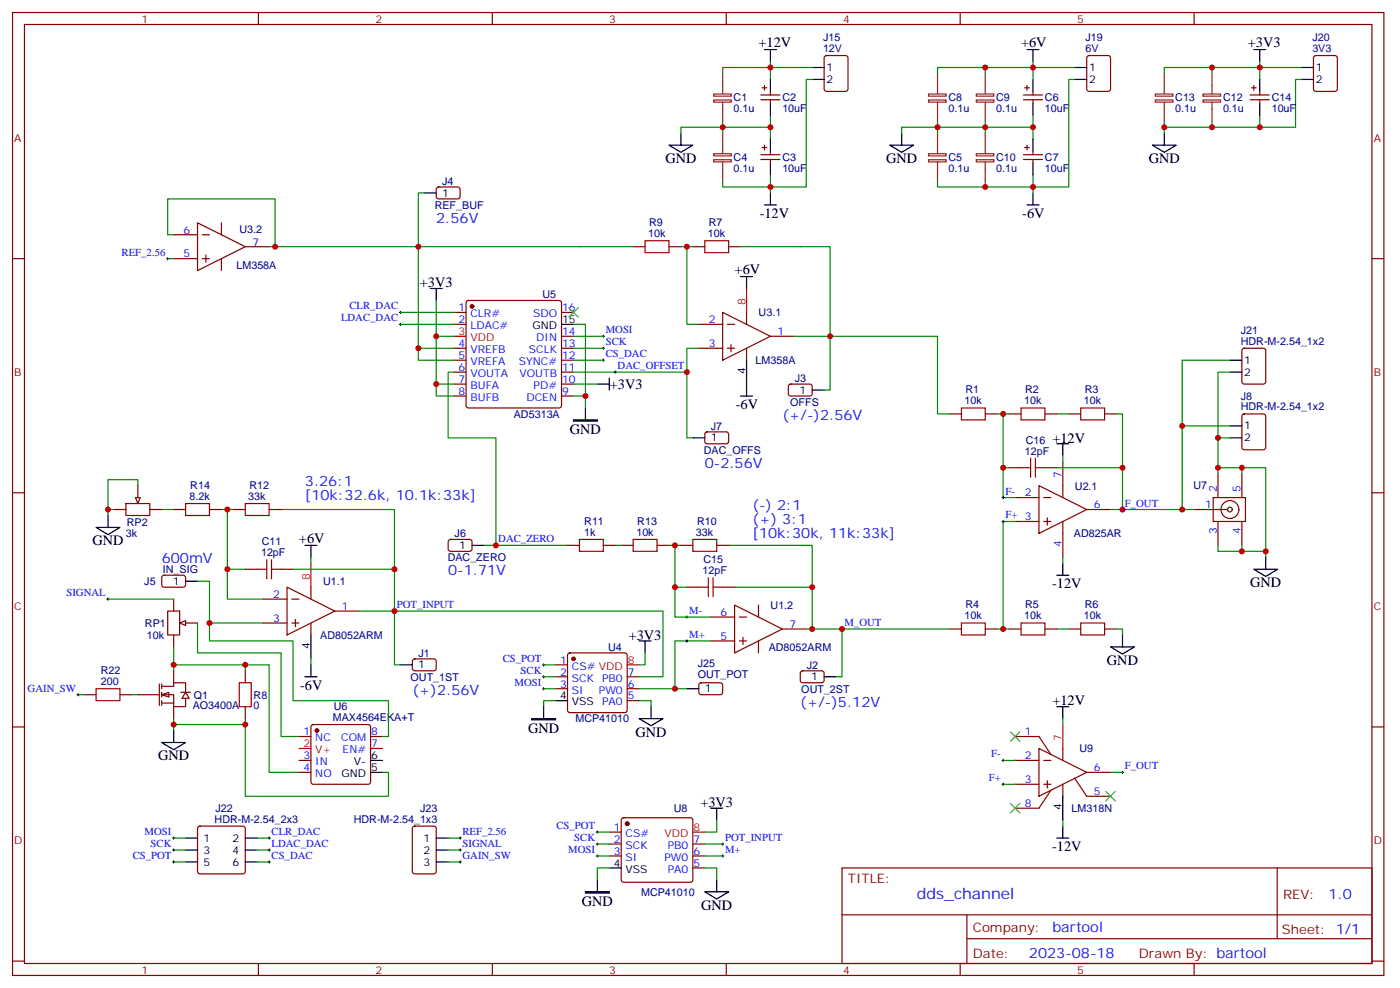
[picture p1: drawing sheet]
<svg xmlns="http://www.w3.org/2000/svg" width="414mm" height="292mm" viewBox="0 0 414 292" stroke-linecap="round" stroke-linejoin="round" font-family="sans-serif">
<g fill="none" stroke="#870000" stroke-width=".35">
<path d="M3.7 3.7h405.3v284.3h-405.3zM7.2 7.2h398.3v277.3h-398.3zM76.4 3.7v3.5M145.5 3.7v3.5M214.7 3.7v3.5M283.8 3.7v3.5M353 3.7v3.5M129.2 55.4l.4-.2 6 .1 .4 .6-.1 2.4-.6 .4h-5.9l-.5-.7v-2.1zM3.7 76.4h3.5M51.3 76.4h7.1M51.3 69.3h7.1M58.4 65.8l14.1 7-14.1 7.1z"/>
<path d="M59.8 76.4h2.1M59.8 69.3h2.1M60.9 75.3v2.1M65.4 65.8v3.5M65.4 76.4v3.5M72.5 72.8h7.1M187.1 72.8h3.6M197.7 72.8h3.6M204.8 72.8h3.5M215.4 72.8h3.5M405.5 76.4h3.5M134.2 95.8h3.6"/>
<path d="M134.2 92.3h3.6M138 88.9l.5-.2h26.8l.5 .2 .2 .5v30.4l-.3 .5-.4 .2h-26.8l-.5-.3-.2-.4v-30.4zM166 99.3h3.5M166 92.3h3.5M206.6 95.8h7M213.6 92.3l14.1 7-14.1 7.1zM215 95.8h2.1M220.7 92.3v3.5M227.7 99.3h7.1M134.2 102.8h3.6M134.2 106.4h3.6M134.2 109.9h3.6"/>
<path d="M134.2 113.4h3.6M134.2 116.9h3.6M166 102.8h3.5M166 106.4h3.5M166 109.9h3.5M166 113.4h3.5M166 116.9h3.5M206.6 102.8h7M215 102.8h2.1M216.1 101.8v2.1M220.7 102.8v3.6M233.2 113.6l.5-.2 5.9 .1 .5 .6-.1 2.4-.6 .4h-6l-.4-.7v-2.1z"/>
<path d="M208.5 127.7l.5-.2 5.9 .1 .5 .6-.1 2.4-.6 .5-6-.1-.4-.6v-2.2zM280.6 122.2h3.6M291.2 122.2h3.5M298.3 122.2h3.5M308.9 122.2h3.5M314.1 136.3v10.6M315.9 122.2h3.5M326.5 122.2h3.5M360 139.9v7M367.1 139.9v7M367.3 122.4l.5-.2h5.6l.7 .5v9.4l-.4 .7h-5.9l-.7-.4v-9.5zM3.7 145.5h3.5"/>
<path d="M33.7 150.5h3.5M37.2 148.7h7.1v3.5h-7.1zM40.7 143.4v3.5M44.3 150.5h3.5M132.7 159.5l.5-.2h5.9l.4 .7v2.4l-.7 .4-5.9-.1-.4-.6v-2.1zM300 146.9h7.1M300 154h7.1M307.1 143.4l14.1 7.1-14.1 7zM308.5 146.9h2.1M308.5 154h2.1M309.6 152.9v2.1M314.1 154v10.6"/>
<path d="M321.2 150.5h7.1M353 150.5h9.8M358.6 146.9h9.5v7.1h-9.5zM360 154v7M367.1 154v7M405.5 145.5h3.5M48 170.1l.5-.2h5.9l.5 .7-.1 2.4-.6 .4-6-.1-.4-.6v-2.1zM77.8 176.9h7M84.8 173.4l14.2 7-14.2 7.1zM86.3 176.9h2.1M91.9 173.4v3.5M183.6 161h3.5"/>
<path d="M194.2 161h3.5M217.1 178.7l14.1 7-14.1 7.1zM224.2 178.7v3.5M77.8 184h7M86.3 184h2.1M87.3 182.9v2.1M91.9 184v3.5M99 180.4h7M122.1 194.8l.5-.2h5.9l.4 .7v2.4l-.7 .4-5.9-.1-.4-.6v-2.1zM164.2 196.3h3.5M164.2 199.8h3.5M168 193l.5-.2h16.2l.5 .2 .2 .5v16.2l-.2 .5-.5 .2h-16.2l-.5-.2-.3-.5v-16.2z"/>
<path d="M185.4 199.8h3.5M210.1 189.3h7M210.1 182.2h7M218.5 189.3h2.2M218.5 182.2h2.2M219.6 188.2v2.1M224.2 189.3v3.5M231.2 185.7h7.1M236.8 198.3l.4-.2h6l.4 .7-.1 2.4-.6 .4-5.9-.1-.5-.6v-2.1zM280.6 185.7h3.6M291.2 185.7h3.5M298.3 185.7h3.5"/>
<path d="M308.9 185.7h3.5M315.9 185.7h3.5M326.5 185.7h3.5M3.7 214.7h3.5M24.9 205.1h3.5M35.5 205.1h3.5M164.2 203.4h3.5M185.4 203.4h3.5M185.4 206.9h3.5M206.8 201.8l.5-.2 5.9 .1 .4 .6-.1 2.4-.6 .4h-5.9l-.4-.7v-2.1zM300 217.5h7.1l3.5 5.3M405.5 214.7h3.5"/>
<path d="M300 224.5h7.1M300 231.6h7.1M307.1 221l14.1 7.1-14.1 7zM308.5 224.5h2.1M308.5 231.6h2.1M309.6 230.5v2.2M310.6 233.4l-3.5 5.3h-7.1M314.1 221v3.5M314.1 231.6v3.5M317.7 229.8l3.5 5.3h7.1M321.2 228.1h7.1M248.9 256.3h156.6v28.2h-156.6z"/>
<path d="M377.5 256.3v20.9M248.9 270.1h156.5M285.8 277.2h119.6M285.8 270.1v14.2M3.7 283.8h3.5M76.4 284.5v3.5M145.5 284.5v3.5M214.7 284.5v3.5M283.8 284.5v3.5M353 284.5v3.5M405.5 283.8h3.5"/>
<circle cx="363.5" cy="150.5" r="2.65"/>
<circle cx="363.5" cy="150.5" r=".71"/>
</g>
<path d="M134.2 99.3h3.6M220.7 85.2v7.1M91.9 166.3v7.1M185.4 196.3h3.5M314.1 214v7" fill="none" stroke="#f00" stroke-width=".35"/>
<g fill="none" stroke="#000" stroke-width=".35">
<path d="M226 14.6h3.5M227.7 14.6v3.6M303.6 14.6h3.5M305.3 14.6v3.6M370.6 14.6h3.5M372.4 14.6v3.6M201.3 39.3v3.6M125.4 57h3.5M197.7 42.9h7.1l-3.5 2.1zM227.7 57v3.5M305.3 57v3.5M226 60.5h3.5"/>
<path d="M303.6 60.5h3.5M127.2 85.2h3.5M128.9 85.2v3.5M166 95.8h3.5M218.9 81.7h3.5M220.7 81.7v3.5M176.6 113.4h3.5M180.1 111.7v3.5M218.9 116.9h3.5M220.7 106.4v10.5M240.1 115.2h3.5M173 120.5v3.5"/>
<path d="M204.8 129.3h3.5M312.4 131.1h3.5M314.1 131.1v3.5M363.5 129.3h3.6M363.5 125.8h3.6M28.4 155.8h7.1l-3.6 2.1zM31.9 152.2v3.6M54.9 171.6h3.5M90.1 161h3.6M91.9 161v3.6M139.5 161h3.6M312.4 169.9h3.5"/>
<path d="M314.1 166.3v3.6M370.6 168.1h7l-3.5 2.1zM374.1 164.6v3.5M90.1 199.8h3.6M91.9 187.5v7.1M91.9 196.3v3.5M118.4 196.3h3.5M188.9 189.3h3.5M190.7 189.3v3.5M243.6 199.8h3.5M328.3 191h7l-3.5 2.1zM331.8 187.5v3.5"/>
<path d="M47.8 219.3h7.1l-3.6 2.1zM51.3 215.7v3.6M160.7 208.7v3.5M164.2 206.9h3.5M188.9 212.2h7.1l-3.6 2.1zM192.4 208.7v3.5M203 203.4h3.6M312.4 208.7h3.5M314.1 208.7v3.5M314.1 235.1v7.1M312.4 247.5h3.5M314.1 243.9v3.6"/>
</g>
<path d="M190.7 71.1h7v3.5h-7zM208.3 71.1h7.1v3.5h-7.1zM284.2 120.5h7v3.5h-7zM301.8 120.5h7.1v3.5h-7.1zM319.4 120.5h7.1v3.5h-7.1zM187.1 159.3h7.1v3.5h-7.1zM284.2 184h7v3.5h-7zM301.8 184h7.1v3.5h-7.1zM319.4 184h7.1v3.5h-7.1zM28.4 203.4h7.1v3.5h-7.1z" fill="none" stroke="#a10000" stroke-width=".35"/>
<g fill="#870000" stroke="#870000" stroke-width=".35">
<circle cx="169.5" cy="194.6" r=".53"/>
<circle cx="139.5" cy="90.5" r=".53"/>
</g>
<g fill="none" stroke="#8c2424" stroke-width=".35">
<path d="M211 27.8h5.1v.6h-5.1zM211 29.5h5.1v.7h-5.1zM213.6 21.7v6M213.6 30.2v5.6M213.6 39.3v6M274.5 27.8h5.1v.6h-5.1zM274.5 29.5h5.1v.7h-5.1zM277.1 21.7v6M277.1 30.2v5.6M277.1 39.3v6M288.6 27.8h5.2v.6h-5.2zM288.6 29.5h5.2v.7h-5.2z"/>
<path d="M291.2 21.7v6M291.2 30.2v5.6M291.2 39.3v6M341.5 27.8h5.2v.6h-5.2zM341.5 29.5h5.2v.7h-5.2zM344.1 21.7v6M344.1 30.2v5.6M355.6 27.8h5.2v.6h-5.2zM355.6 29.5h5.2v.7h-5.2zM358.2 21.7v6M358.2 30.2v5.6M211 45.4h5.1v.6h-5.1z"/>
<path d="M211 47.2h5.1v.6h-5.1zM213.6 47.8v5.6M274.5 45.4h5.1v.6h-5.1zM274.5 47.2h5.1v.6h-5.1zM277.1 47.8v5.6M288.6 45.4h5.2v.6h-5.2zM288.6 47.2h5.2v.6h-5.2zM291.2 47.8v5.6"/>
</g>
<g fill="none" stroke="#008700" stroke-width=".35">
<path d="M227.7 18.2v5.3M227.7 19.9h-14.1v1.8M291.2 19.9v1.8M305.3 18.2v5.3M305.3 19.9h-28.2v1.8M358.2 19.9v1.8M372.4 18.2v5.3M372.4 19.9h-28.3v1.8M213.6 35.8v3.5M227.7 34v7.1M227.7 37.6h-26.4v1.7M277.1 35.8v3.5"/>
<path d="M277.1 37.6h28.2M291.2 35.8v3.5M305.3 34v7.1M358.2 35.8v1.8h-14.1M372.4 34v3.6h-14.2M125.4 57h-1.8v15.8M213.6 53.4v1.8h14.1M227.7 51.7v5.3M277.1 53.4v1.8h28.2M291.2 53.4v1.8M305.3 51.7v5.3M49.6 76.4h1.7"/>
<path d="M51.3 69.3h-1.7v-10.6h31.7v14.1h42.3M79.6 72.8h1.7M123.6 72.8v30h10.6M201.3 72.8h1.7v23h3.6M203 72.8h1.8M218.9 72.8h26.5v26.5h-10.6M118.4 92.3h15.8M118.4 95.8h15.8M128.9 88.7v28.2h5.3M128.9 99.3h5.3M169.5 95.8h3.5v24.7M169.5 99.3h8.8"/>
<path d="M123.6 102.8v3.6h10.6M128.9 113.4h5.3M134.2 109.9h-1.7v19.4h14.1v31.7M169.5 113.4h7.1M169.5 102.8h8.8M169.5 106.4h8.8M169.5 116.9h3.5M203 109.9v19.4h1.8M206.6 102.8h-3.6v7.1h-33.5M243.6 115.2h1.8v-15.9h31.7v22.9h3.5M294.7 122.2h1.8v24.7h3.5M296.5 122.2h1.8"/>
<path d="M296.5 138.1h1.8M312.4 122.2h3.5M312.4 138.1h19.4M314.1 134.6v1.7M330 122.2h1.8v28.3h-3.5M360 139.9v-1.8h14.1v24.7M363.5 129.3h-3.5v8.8M363.5 125.8h-14.1v24.7M367.1 138.1v1.8M33.7 150.5h-1.8v1.7M40.7 143.4v-1.8h-8.8v8.9M47.8 150.5h3.5"/>
<path d="M65.4 150.5h1.8M69 150.5h-1.8v26.4h10.6M83.1 150.5h33.5v17.6M300 154h-3.5v31.7h1.8M331.8 150.5h21.2M67.2 168.1h5.3M86.6 168.1h30v12.3h79.4v19.4h-7.1M91.9 164.6v1.7M143.1 161h24.6M181.9 161h1.7M197.7 161h3.6M199.5 161v21.2h10.6"/>
<path d="M199.5 173.4h3.5M215.4 161h24.7v12.4M217.1 173.4h23v12.3M314.1 164.6v1.7M360 161v1.8h14.1v1.8M367.1 161v1.8M51.3 191v7.1M91.9 194.6v1.7M106 180.4h10.6v15.9h1.8M160.7 199.8h3.5M160.7 196.3h3.5M190.7 192.8v3.5h-1.8"/>
<path d="M210.1 189.3h-10.6v14.1h-10.6M238.3 185.7h42.3M248.9 185.7v14.1h-1.8M294.7 185.7h1.8M312.4 185.7h3.5M330 185.7h1.8v1.8M23.1 205.1h1.8M39 205.1h1.7M51.3 212.2v3.5M160.7 203.4h3.5M164.2 206.9h-3.5v1.8M199.5 203.4h3.5"/>
<path d="M314.1 212.2v1.8M296.5 224.5h3.5M296.5 231.6h3.5M328.3 228.1h3.5M314.1 242.2v1.7"/>
</g>
<g fill="none" stroke="#000" stroke-width=".3">
<path d="M49.2 76.4h.7M49.6 76v.7M118 95.8h.7M118 92.3h.7M118.4 91.9v.7M118.4 95.4v.7M178 99.3h.7M178.3 99v.7M178 106.4h.7M178 102.8h.7M178.3 102.5v.7M178.3 106v.7"/>
<path d="M181.5 109.9h.7M181.9 109.5v.7M296.2 154h.7M296.2 146.9h.7M296.5 146.6v.7M296.5 153.6v.7M331.4 150.5h.7M331.8 150.1v.7M31.6 176.9h.7M31.9 176.6v.7M146.2 161h.7M146.6 160.7v.7"/>
<path d="M116.2 180.4h.7M116.6 180.1v.7M160.3 196.3h.7M160.3 199.8h.7M160.7 196v.7M160.7 199.5v.7M202.7 182.2h.7M202.7 189.3h.7M203 181.9v.7M203 188.9v.7M248.5 185.7h.7M248.9 185.4v.7"/>
<path d="M22.8 205.1h.7M23.1 204.8v.7M160.3 203.4h.7M160.7 203v.7M296.2 224.5h.7M296.2 231.6h.7M296.5 224.2v.7M296.5 231.2v.8M331.4 228.1h.7M331.8 227.7v.7"/>
</g>
<path d="M168.1 90.8l2.8 2.9M170.9 90.8l-2.8 2.9M298.6 216.1l2.8 2.8M301.4 216.1l-2.8 2.8M298.6 237.2l2.8 2.9M301.4 237.2l-2.8 2.9M326.8 233.7l2.9 2.8M329.7 233.7l-2.9 2.8" fill="none" stroke="#3c3" stroke-width=".35"/>
<path d="M169.5 124h7.1v.4h-7.1zM157.2 212.2h7v.3h-7z" fill="#000" stroke="#000" stroke-width=".35"/>
<path d="M40 146.9h1.5l-.8 1.8z" fill="#f0f0f0" stroke="#870000" stroke-width=".35"/>
<path d="M123.6 72.8h63.5M51.3 196.3h21.2v1.8M72.5 212.2v1.8h-21.2" fill="none" stroke="#008700" stroke-width=".35"/>
<path d="M171.3 159.3h7v3.5h-7zM70.7 201.6h3.6v7.1h-3.6z" fill="none" stroke="#a10000" stroke-width=".35"/>
<path d="M51.3 176.9v3.5M167.7 161h3.6M178.3 161h3.6M49.6 180.4h3.5v7.1h-3.5zM51.3 187.5v3.5M54.9 184h3.5M72.5 198.1v3.5M72.5 208.7v3.5" fill="none" stroke="#870000" stroke-width=".35"/>
<path d="M53.1 184l1.8-.7v1.4z" fill="#f0f0f0" stroke="#870000" stroke-width=".35"/>
<g fill="none" stroke="#008700" stroke-width=".35">
<path d="M227.7 19.9h12.4M305.3 19.9h12.4M372.4 19.9h12.3M240.1 23.5h-1.8v31.7h-10.6M277.1 37.6h-10.6v1.7M317.7 23.5h-1.8v31.7h-10.6M344.1 35.8v3.5M384.7 23.5h-1.8v14.1h-10.5M363.5 106.4h-14.1v19.4M363.5 109.9h-3.5v19.4M31.9 176.9h19.4M58.4 171.6h3.5v12.4h15.9"/>
<path d="M188.9 206.9h3.5v1.8M51.3 254.5h3.6M51.3 247.5h3.6M51.3 251h3.6M76 254.5h3.6M76 247.5h3.6M76 251h3.6M132.5 254.5h3.5M132.5 247.5h3.5M132.5 251h3.5M176.6 252.8h3.5M176.6 249.2h3.5"/>
<path d="M176.6 245.7h3.5M180.1 256.3h-3.5v3.5M208.3 256.3h3.5v3.5M208.3 252.8h5.3M208.3 249.2h5.3M211.8 242.2v3.5h-3.5"/>
</g>
<g fill="none" stroke="#000" stroke-width=".35">
<path d="M240.1 19.9h3.5M317.7 19.9h3.5M384.7 19.9h3.5M227.7 23.5v3.5M227.7 30.5v3.5M240.1 23.5h3.5M266.5 39.3v3.6M305.3 23.5v3.5M305.3 30.5v3.5M317.7 23.5h3.5M344.1 39.3v3.6M372.4 23.5v3.5"/>
<path d="M372.4 30.5v3.5M384.7 23.5h3.5M227.7 41.1v3.5M227.7 48.2v3.5M263 42.9h7.1l-3.6 2.1zM305.3 41.1v3.5M305.3 48.2v3.5M340.6 42.9h7.1l-3.6 2.1zM363.5 106.4h3.6M363.5 109.9h3.6M210.1 238.7h3.5M211.8 238.7v3.5"/>
<path d="M54.9 247.5h3.5M54.9 251h3.5M54.9 254.5h3.5M72.5 247.5h3.5M72.5 251h3.5M72.5 254.5h3.5M128.9 247.5h3.6M128.9 251h3.6M128.9 254.5h3.6M176.6 259.8v3.5M180.1 256.3h3.5M211.8 259.8v3.5"/>
<path d="M208.3 263.3h7.1l-3.6 2.2z"/>
</g>
<g fill="none" stroke="#870000" stroke-width=".35">
<path d="M243.8 16.6l.5-.2h5.6l.7 .4v9.5l-.4 .6-5.9 .1-.7-.5v-9.4zM321.4 16.6l.5-.2h5.7l.6 .4 .1 9.5-.5 .6-5.9 .1-.6-.5-.1-9.4zM388.5 16.6l.4-.2h5.7l.6 .4 .1 9.5-.5 .6-5.9 .1-.6-.5-.1-9.4zM224.9 28h5.6M224.9 29.5h5.6M225.2 25.9h1.5M226 25.2v1.4M227.7 27v1M227.7 29.5v1M302.5 28h5.7M302.5 29.5h5.7M302.9 25.9h1.4"/>
<path d="M303.6 25.2v1.4M305.3 27v1M305.3 29.5v1M369.5 28h5.7M369.5 29.5h5.7M369.9 25.9h1.4M370.6 25.2v1.4M372.4 27v1M372.4 29.5v1M224.9 45.7h5.6M224.9 47.1h5.6M225.2 43.6h1.5"/>
<path d="M226 42.9v1.4M227.7 44.6v1.1M227.7 47.1v1.1M302.5 45.7h5.7M302.5 47.1h5.7M302.9 43.6h1.4M303.6 42.9v1.4M305.3 44.6v1.1M305.3 47.1v1.1M367.3 103l.5-.2h5.6l.7 .5v9.4l-.4 .7h-5.9l-.7-.4v-9.5zM298.3 138.1h3.5M308.9 138.1h3.5"/>
<path d="M51.3 150.5h3.6M61.9 150.5h3.5M69 150.5h3.5M79.6 150.5h3.5M72.5 168.1h3.5M83.1 168.1h3.5M201.3 161h3.5M203 173.4h3.6M211.8 161h3.6M213.6 173.4h3.5M58.6 244.2l.5-.3h12.7l.5 .3 .2 .5v12.7l-.2 .5-.5 .2h-12.7l-.5-.3-.2-.4v-12.7zM122.1 244.2l.5-.3h5.6l.7 .5v13l-.4 .6-5.9 .1-.7-.5v-12.9z"/>
<path d="M180.1 245.7h3.5M180.1 249.2h3.5M180.1 252.8h3.5M183.9 241.7l.4-.2h19.8l.5 .2 .2 .5v17.6l-.2 .5-.5 .2h-19.8l-.5-.2-.2-.5v-17.6zM204.8 249.2h3.5M204.8 252.8h3.5M204.8 256.3h3.5"/>
</g>
<g fill="none" stroke="#000" stroke-width=".3">
<path d="M51 254.5h.7M51 251h.7M51 247.5h.7M51.3 247.1v.7M51.3 250.6v.8M51.3 254.2v.7M79.2 254.5h.7M79.2 251h.7M79.2 247.5h.7M79.6 247.1v.7M79.6 250.6v.8M79.6 254.2v.7"/>
<path d="M135.6 254.5h.7M135.6 251h.7M135.6 247.5h.7M136 247.1v.7M136 250.6v.8M136 254.2v.7M176.2 252.8h.7M176.2 249.2h.7M176.2 245.7h.7M176.6 245.4v.7M176.6 248.9v.7M176.6 252.4v.7"/>
<path d="M213.3 252.8h.7M213.3 249.2h.7M213.6 248.9v.7M213.6 252.4v.7"/>
</g>
<g fill="none" stroke="#a10000" stroke-width=".35">
<path d="M301.8 138.1h2.8M304.6 135.3v5.6M306 138.1h2.9M306 135.3v5.6M54.9 148.7h7v3.5h-7zM72.5 148.7h7.1v3.5h-7.1zM204.8 159.3h7v3.5h-7zM76 168.1h2.8M78.8 165.3v5.6M80.3 168.1h2.8M80.3 165.3v5.6M206.6 173.4h2.8"/>
<path d="M209.4 170.6v5.6M210.8 173.4h2.8M210.8 170.6v5.6"/>
</g>
<circle cx="185.4" cy="243.2" r=".53" fill="#870000" stroke="#870000" stroke-width=".35"/>
<path d="M204.8 245.7h3.5" fill="none" stroke="#f00" stroke-width=".35"/>
<path d="M173 263.3h7.1v.4h-7.1z" fill="#000" stroke="#000" stroke-width=".35"/>
<g fill="#fff" stroke="#870000" stroke-width=".35">
<path d="M47.8 205.1l2.1-.7v1.4z"/>
<path d="M54.9 204.4l1 1.8h-2.1z"/>
</g>
<g fill="none" stroke="#870000" stroke-width=".35">
<path d="M51.3 198.1v3.5M40.7 205.1h6.4M47.1 202v6.3M47.8 202.7h3.5v-1.1h3.6v2.8M47.8 205.1h3.5v3.6h3.6v-2.5M47.8 207.6h3.5M47.8 202v1.4M47.8 204.4v1.4M47.8 206.9v1.4M51.3 208.7v3.5M53.4 204.4h2.9M88.4 217.5h3.5"/>
<path d="M92.1 214.2l.5-.2h16.2l.5 .2 .2 .5v16.2l-.2 .5-.5 .2h-16.2l-.5-.2-.2-.5v-16.2zM109.5 217.5h3.6M88.4 224.5h3.5M88.4 228.1h3.5M109.5 221h3.6"/>
</g>
<circle cx="93.7" cy="215.7" r=".53" fill="#870000" stroke="#870000" stroke-width=".35"/>
<path d="M88.4 221h3.5" fill="none" stroke="#f00" stroke-width=".35"/>
<path d="M109.5 228.1h3.6M109.5 224.5h3.6" fill="none" stroke="#000" stroke-width=".35"/>
<path d="M58.4 184v8.8h24.7v24.7h5.3M61.9 184v5.3h24.7v17.6h28.2v10.6h-1.7M72.5 196.3h7.1v31.8h8.8M72.5 214v21.1h42.3v-7h-1.7" fill="none" stroke="#008700" stroke-width=".35"/>
<g fill="#c00">
<circle cx="296.5" cy="122.2" r=".88"/>
<circle cx="296.5" cy="185.7" r=".88"/>
<circle cx="203" cy="72.8" r=".88"/>
<circle cx="128.9" cy="113.4" r=".88"/>
<circle cx="128.9" cy="99.3" r=".88"/>
<circle cx="173" cy="116.9" r=".88"/>
<circle cx="67.2" cy="150.5" r=".88"/>
<circle cx="123.6" cy="72.8" r=".88"/>
<circle cx="213.6" cy="37.6" r=".88"/>
<circle cx="227.7" cy="37.6" r=".88"/>
<circle cx="277.1" cy="37.6" r=".88"/>
<circle cx="291.2" cy="37.6" r=".88"/>
<circle cx="305.3" cy="37.6" r=".88"/>
<circle cx="358.2" cy="37.6" r=".88"/>
<circle cx="372.4" cy="19.9" r=".88"/>
<circle cx="358.2" cy="19.9" r=".88"/>
<circle cx="305.3" cy="19.9" r=".88"/>
<circle cx="291.2" cy="19.9" r=".88"/>
<circle cx="227.7" cy="19.9" r=".88"/>
<circle cx="227.7" cy="55.2" r=".88"/>
<circle cx="305.3" cy="55.2" r=".88"/>
<circle cx="291.2" cy="55.2" r=".88"/>
<circle cx="331.8" cy="150.5" r=".88"/>
<circle cx="367.1" cy="162.8" r=".88"/>
<circle cx="374.1" cy="162.8" r=".88"/>
<circle cx="367.1" cy="138.1" r=".88"/>
<circle cx="203" cy="109.9" r=".88"/>
<circle cx="245.4" cy="99.3" r=".88"/>
<circle cx="248.9" cy="185.7" r=".88"/>
<circle cx="360" cy="138.1" r=".88"/>
<circle cx="349.4" cy="150.5" r=".88"/>
<circle cx="81.3" cy="72.8" r=".88"/>
<circle cx="123.6" cy="102.8" r=".88"/>
<circle cx="146.6" cy="161" r=".88"/>
<circle cx="296.5" cy="138.1" r=".88"/>
<circle cx="331.8" cy="138.1" r=".88"/>
<circle cx="67.2" cy="168.1" r=".88"/>
<circle cx="199.5" cy="161" r=".88"/>
<circle cx="199.5" cy="173.4" r=".88"/>
<circle cx="240.1" cy="185.7" r=".88"/>
<circle cx="199.5" cy="203.4" r=".88"/>
<circle cx="240.1" cy="173.4" r=".88"/>
<circle cx="31.9" cy="150.5" r=".88"/>
<circle cx="51.3" cy="196.3" r=".88"/>
<circle cx="51.3" cy="214" r=".88"/>
<circle cx="344.1" cy="37.6" r=".88"/>
<circle cx="372.4" cy="37.6" r=".88"/>
<circle cx="349.4" cy="125.8" r=".88"/>
<circle cx="360" cy="129.3" r=".88"/>
<circle cx="116.6" cy="168.1" r=".88"/>
<circle cx="116.6" cy="180.4" r=".88"/>
<circle cx="72.5" cy="196.3" r=".88"/>
<circle cx="61.9" cy="184" r=".88"/>
<circle cx="72.5" cy="214" r=".88"/>
</g>
<text font-size="4.6" fill="#00f" x="271" y="265.3">dds_channel</text>
<g font-size="4.2">
<text x="224.2" y="13.9">+12V</text>
<text x="301.8" y="13.9">+6V</text>
<text x="368.8" y="13.9">+3V3</text>
<text x="196.7" y="48.2">GND</text>
<text x="261.9" y="48.2">GND</text>
<text x="339.5" y="48.2">GND</text>
<text x="224.5" y="64.4">-12V</text>
<text x="302.2" y="64.4">-6V</text>
<text x="217.1" y="81">+6V</text>
<text x="124.1" y="84.8">+3V3</text>
<text x="180.3" y="114.9">+3V3</text>
<text x="217.5" y="120.8">-6V</text>
<text x="168.5" y="128.2">GND</text>
<text x="311.1" y="130.7">+12V</text>
<text x="27.3" y="161">GND</text>
<text x="88.4" y="160.3">+6V</text>
<text x="311" y="173.7">-12V</text>
<text x="369.5" y="173.4">GND</text>
<text x="185.8" y="188.9">+3V3</text>
<text x="327.2" y="196.3">GND</text>
<text x="88.7" y="203.7">-6V</text>
<text x="311.1" y="208.3">+12V</text>
<text x="156.1" y="216.4">GND</text>
<text x="187.9" y="217.5">GND</text>
<text x="46.7" y="224.5">GND</text>
<text x="207" y="238.3">+3V3</text>
<text x="311" y="251.4">-12V</text>
<text x="172" y="267.6">GND</text>
<text x="207.3" y="268.6">GND</text>
</g>
<g font-size="4.2" fill="#00f">
<text x="128.9" y="65.8">2.56V</text>
<text x="231.2" y="124">(+/-)2.56V</text>
<text x="90.1" y="143.4">3.26:1</text>
<text x="208.3" y="138.1">0-2.56V</text>
<text x="90.1" y="147.6">[10k:32.6k, 10.1k:33k]</text>
<text x="222.4" y="150.5">(-) 2:1</text>
<text x="222.4" y="154.7">(+) 3:1</text>
<text x="222.4" y="158.9">[10k:30k, 11k:33k]</text>
<text x="47.8" y="166.3">600mV</text>
<text x="132.5" y="169.9">0-1.71V</text>
<text x="121.9" y="205.1">(+)2.56V</text>
<text x="236.5" y="208.7">(+/-)5.12V</text>
<text x="392.7" y="265.6">1.0</text>
<text x="311.1" y="275.1">bartool</text>
<text x="304.1" y="282.9">2023-08-18</text>
</g>
<g font-size="3.9" fill="#800">
<text x="250.6" y="260.9">TITLE:</text>
<text x="379.3" y="265.6">REV:</text>
<text x="287.6" y="275.1">Company:</text>
<text x="378.9" y="275.7">Sheet: 1/1</text>
<text x="287.6" y="282.8">Date:</text>
<text x="336.6" y="282.8">Drawn By: bartool</text>
</g>
<g font-size="3.2" fill="#800">
<text x="41.8" y="6.7">1</text>
<text x="110.9" y="6.7">2</text>
<text x="180.1" y="6.7">3</text>
<text x="249.2" y="6.7">4</text>
<text x="318.4" y="6.7">5</text>
<text x="4.2" y="41.8">A</text>
<text x="406" y="41.8">A</text>
<text x="4.2" y="110.9">B</text>
<text x="406" y="110.9">B</text>
<text x="4.2" y="180.1">C</text>
<text x="406" y="180.1">C</text>
<text x="4.2" y="249.2">D</text>
<text x="406" y="249.2">D</text>
<text x="41.8" y="287.5">1</text>
<text x="110.9" y="287.5">2</text>
<text x="180.1" y="287.5">3</text>
<text x="249.2" y="287.5">4</text>
<text x="318.4" y="287.5">5</text>
</g>
<g font-size="3.2" fill="#000080">
<text x="243.3" y="15.3">12V</text>
<text x="243.3" y="12.2">J15</text>
<text x="320.9" y="15.3">6V</text>
<text x="320.9" y="12.2">J19</text>
<text x="387.9" y="15.3">3V3</text>
<text x="387.9" y="12.2">J20</text>
<text x="216.9" y="29.9">C1</text>
<text x="231.2" y="29.9">C2</text>
<text x="280.4" y="29.9">C8</text>
<text x="294.5" y="29.9">C9</text>
<text x="308.9" y="29.9">C6</text>
<text x="347.4" y="29.9">C13</text>
<text x="361.5" y="29.9">C12</text>
<text x="375.9" y="29.9">C14</text>
<text x="216.9" y="33.1">0.1u</text>
<text x="231.2" y="33.1">10uF</text>
<text x="280.4" y="33.1">0.1u</text>
<text x="294.5" y="33.1">0.1u</text>
<text x="308.9" y="33.1">10uF</text>
<text x="347.4" y="33.1">0.1u</text>
<text x="361.5" y="33.1">0.1u</text>
<text x="375.9" y="33.1">10uF</text>
<text x="216.9" y="47.5">C4</text>
<text x="231.2" y="47.5">C3</text>
<text x="280.4" y="47.5">C5</text>
<text x="294.5" y="47.5">C10</text>
<text x="308.9" y="47.5">C7</text>
<text x="216.9" y="50.7">0.1u</text>
<text x="231.2" y="50.7">10uF</text>
<text x="280.4" y="50.7">0.1u</text>
<text x="294.5" y="50.7">0.1u</text>
<text x="308.9" y="50.7">10uF</text>
<text x="130.7" y="54.6">J4</text>
<text x="128.5" y="61.7">REF_BUF</text>
<text x="70.8" y="68.7">U3.2</text>
<text x="191.6" y="70">10k</text>
<text x="191.9" y="66.7">R9</text>
<text x="209.3" y="70">10k</text>
<text x="209.5" y="66.7">R7</text>
<text x="69.9" y="79.3">LM358A</text>
<text x="160.3" y="88.1">U5</text>
<text x="224.2" y="93.4">U3.1</text>
<text x="366.7" y="101.8">HDR-M-2.54_1x2</text>
<text x="366.7" y="98.6">J21</text>
<text x="223.4" y="107.5">LM358A</text>
<text x="234.9" y="112.8">J3</text>
<text x="233.6" y="119.9">OFFS</text>
<text x="285.1" y="119.4">10k</text>
<text x="285.4" y="116.1">R1</text>
<text x="302.8" y="119.4">10k</text>
<text x="303" y="116.1">R2</text>
<text x="320.4" y="119.4">10k</text>
<text x="320.7" y="116.1">R3</text>
<text x="366.7" y="118">J8</text>
<text x="151.9" y="123.4">AD5313A</text>
<text x="366.7" y="121.2">HDR-M-2.54_1x2</text>
<text x="210.1" y="126.9">J7</text>
<text x="303.2" y="131">C16</text>
<text x="208" y="134">DAC_OFFS</text>
<text x="302.9" y="134.2">12pF</text>
<text x="56" y="147.6">8.2k</text>
<text x="56.2" y="144.4">R14</text>
<text x="73.4" y="147.6">33k</text>
<text x="73.7" y="144.5">R12</text>
<text x="317.7" y="144.6">U2.1</text>
<text x="352.8" y="144.5">U7</text>
<text x="37.5" y="155.2">RP2</text>
<text x="172.7" y="155">R11</text>
<text x="188.4" y="154.9">R13</text>
<text x="206" y="155">R10</text>
<text x="37.2" y="158.5">3k</text>
<text x="77.4" y="161">C11</text>
<text x="134.4" y="158.7">J6</text>
<text x="172.7" y="158.2">1k</text>
<text x="188.1" y="158.2">10k</text>
<text x="205.7" y="158.2">33k</text>
<text x="317.4" y="158.7">AD825AR</text>
<text x="77.2" y="164.2">12pF</text>
<text x="132.3" y="165.7">DAC_ZERO</text>
<text x="207.9" y="166.3">C15</text>
<text x="42.7" y="172.8">J5</text>
<text x="48.2" y="169.2">IN_SIG</text>
<text x="95.5" y="172.8">U1.1</text>
<text x="207.7" y="169.5">12pF</text>
<text x="227.8" y="179.9">U1.2</text>
<text x="285.4" y="179.6">R4</text>
<text x="303" y="179.6">R5</text>
<text x="320.7" y="179.6">R6</text>
<text x="42.8" y="185.1">RP1</text>
<text x="285.1" y="182.9">10k</text>
<text x="302.8" y="182.9">10k</text>
<text x="320.4" y="182.9">10k</text>
<text x="43.4" y="188.6">10k</text>
<text x="94.6" y="188.7">AD8052ARM</text>
<text x="123.7" y="193.9">J1</text>
<text x="179.8" y="192.2">U4</text>
<text x="206.2" y="197">J25</text>
<text x="227.2" y="192.2">AD8052ARM</text>
<text x="238.5" y="197.5">J2</text>
<text x="29.8" y="202.3">200</text>
<text x="29.8" y="199.1">R22</text>
<text x="121.4" y="201">OUT_1ST</text>
<text x="206.2" y="200.1">OUT_POT</text>
<text x="57" y="209.4">AO3400A</text>
<text x="57.3" y="206.3">Q1</text>
<text x="75" y="209.4">0</text>
<text x="75" y="206.3">R8</text>
<text x="98.7" y="209.8">U6</text>
<text x="236.9" y="204.5">OUT_2ST</text>
<text x="98.4" y="212.8">MAX4564EKA+T</text>
<text x="170.1" y="213.3">MCP41010</text>
<text x="319.1" y="222.2">U9</text>
<text x="63.7" y="239.7">J22</text>
<text x="124.1" y="239.7">J23</text>
<text x="199.2" y="239.8">U8</text>
<text x="316.7" y="239.8">LM318N</text>
<text x="63.4" y="242.9">HDR-M-2.54_2x3</text>
<text x="104.6" y="242.9">HDR-M-2.54_1x3</text>
<text x="189.5" y="264.5">MCP41010</text>
</g>
<g font-size="3.2">
<text x="244.3" y="21">1</text>
<text x="321.9" y="21">1</text>
<text x="388.9" y="21">1</text>
<text x="244.3" y="24.5">2</text>
<text x="321.9" y="24.5">2</text>
<text x="388.9" y="24.5">2</text>
<text x="130.7" y="58">1</text>
<text x="166.2" y="95.4">15</text>
<text x="157.4" y="97.2">GND</text>
<text x="367.8" y="107.4">1</text>
<text x="220.3" y="110.5" transform="rotate(-90 220.3 110.5)">4</text>
<text x="367.8" y="110.9">2</text>
<text x="236.3" y="116.2">1</text>
<text x="210.1" y="130.4">1</text>
<text x="367.8" y="126.8">1</text>
<text x="367.8" y="130.4">2</text>
<text x="135.7" y="162.1">1</text>
<text x="51.1" y="172.7">1</text>
<text x="91.5" y="191.6" transform="rotate(-90 91.5 191.6)">4</text>
<text x="123.6" y="197.4">1</text>
<text x="239.8" y="200.9">1</text>
<text x="165.6" y="206.6">4</text>
<text x="169.1" y="208.3">VSS</text>
<text x="208.3" y="204.4">1</text>
<text x="104.6" y="226">V-</text>
<text x="109.7" y="227.7">5</text>
<text x="109.7" y="224.2">6</text>
<text x="101" y="229.5">GND</text>
<text x="313.8" y="239.3" transform="rotate(-90 313.8 239.3)">4</text>
<text x="60.1" y="248.5">1</text>
<text x="68.7" y="248.5">2</text>
<text x="125.2" y="248.5">1</text>
<text x="60.1" y="252.1">3</text>
<text x="60.1" y="255.6">5</text>
<text x="68.7" y="252.1">4</text>
<text x="68.7" y="255.6">6</text>
<text x="125.2" y="255.6">3</text>
<text x="125.2" y="252.1">2</text>
<text x="181.4" y="255.9">4</text>
<text x="184.9" y="257.7">VSS</text>
</g>
<g font-size="3.2" fill="#00f">
<text x="54.3" y="69">6</text>
<text x="35.9" y="75.5">REF_2.56</text>
<text x="54.3" y="76">5</text>
<text x="74.6" y="72.5">7</text>
<text x="100.8" y="94.9">LDAC_DAC</text>
<text x="103.3" y="91.4">CLR_DAC</text>
<text x="135.6" y="91.9">1</text>
<text x="135.6" y="95.4">2</text>
<text x="139.1" y="93.7">CLR#</text>
<text x="157.6" y="93.7">SDO</text>
<text x="166.2" y="91.9">16</text>
<text x="209.5" y="95.4">2</text>
<text x="139.1" y="97.2">LDAC#</text>
<text x="158.5" y="100.7">DIN</text>
<text x="166.2" y="99">14</text>
<text x="179" y="102">SCK</text>
<text x="179" y="98.4">MOSI</text>
<text x="229.8" y="99">1</text>
<text x="135.6" y="102.5">4</text>
<text x="135.6" y="106">5</text>
<text x="139.1" y="104.2">VREFB</text>
<text x="139.1" y="107.8">VREFA</text>
<text x="153.4" y="107.8">SYNC#</text>
<text x="156.3" y="104.2">SCLK</text>
<text x="166.2" y="106">12</text>
<text x="166.2" y="102.5">13</text>
<text x="179" y="105.5">CS_DAC</text>
<text x="209.5" y="102.5">3</text>
<text x="135.6" y="109.5">6</text>
<text x="135.6" y="113.1">7</text>
<text x="139.1" y="111.3">VOUTA</text>
<text x="153.6" y="111.3">VOUTB</text>
<text x="166.2" y="113.1">10</text>
<text x="166.2" y="109.5">11</text>
<text x="182.6" y="109">DAC_OFFSET</text>
<text x="135.6" y="116.6">8</text>
<text x="139.1" y="114.8">BUFA</text>
<text x="139.1" y="118.4">BUFB</text>
<text x="155.6" y="118.4">DCEN</text>
<text x="157.7" y="114.8">PD#</text>
<text x="166.2" y="116.6">9</text>
<text x="313.8" y="141.3" transform="rotate(-90 313.8 141.3)">7</text>
<text x="297.2" y="146">F-</text>
<text x="303" y="146.6">2</text>
<text x="332.5" y="149.6">F_OUT</text>
<text x="359.7" y="145.2" transform="rotate(-90 359.7 145.2)">2</text>
<text x="366.7" y="145.2" transform="rotate(-90 366.7 145.2)">5</text>
<text x="297.2" y="153.1">F+ 3</text>
<text x="323.3" y="150.1">6</text>
<text x="356.2" y="150.1">1</text>
<text x="147.3" y="160.2">DAC_ZERO</text>
<text x="313.8" y="161.6" transform="rotate(-90 313.8 161.6)">4</text>
<text x="359.7" y="157.8" transform="rotate(-90 359.7 157.8)">3</text>
<text x="366.7" y="157.8" transform="rotate(-90 366.7 157.8)">4</text>
<text x="19.6" y="176">SIGNAL</text>
<text x="80.7" y="176.6">2</text>
<text x="117.3" y="179.6">POT_INPUT</text>
<text x="80.7" y="183.6">3</text>
<text x="101.1" y="180.1">1</text>
<text x="203.7" y="181.3">M-</text>
<text x="213" y="181.9">6</text>
<text x="233.4" y="185.4">7</text>
<text x="249.6" y="184.9">M_OUT</text>
<text x="203.7" y="188.4">M+</text>
<text x="213" y="188.9">5</text>
<text x="148.6" y="195.4">CS_POT</text>
<text x="165.6" y="196">1</text>
<text x="169.1" y="197.7">CS# VDD</text>
<text x="152.1" y="202.5">MOSI</text>
<text x="153.9" y="199">SCK</text>
<text x="165.6" y="199.5">2</text>
<text x="165.6" y="203">3</text>
<text x="169.1" y="201.3">SCK</text>
<text x="178" y="201.3">PB0</text>
<text x="185.6" y="203">6</text>
<text x="185.6" y="199.5">7</text>
<text x="8.2" y="204.3">GAIN_SW</text>
<text x="169.1" y="204.8">SI</text>
<text x="177" y="204.8">PW0</text>
<text x="178" y="208.3">PA0</text>
<text x="185.6" y="206.6">5</text>
<text x="89.7" y="217.1">1</text>
<text x="93.2" y="218.9">NC</text>
<text x="100.8" y="218.9">COM</text>
<text x="109.7" y="220.7">7</text>
<text x="109.7" y="217.1">8</text>
<text x="303" y="217.1">1</text>
<text x="89.7" y="224.2">3</text>
<text x="89.7" y="227.7">4</text>
<text x="93.2" y="226">IN</text>
<text x="101.3" y="222.4">EN#</text>
<text x="293" y="223.7">F-</text>
<text x="303" y="224.2">2</text>
<text x="323.3" y="227.7">6</text>
<text x="332.5" y="227.2">F_OUT</text>
<text x="93.2" y="229.5">NO</text>
<text x="292.3" y="230.7">F+</text>
<text x="303" y="231.2">3</text>
<text x="303" y="238.3">8</text>
<text x="323.3" y="234.8">5</text>
<text x="164.5" y="244.8">CS_POT</text>
<text x="181.4" y="245.4">1</text>
<text x="42.7" y="246.6">MOSI</text>
<text x="44.5" y="250.1">SCK</text>
<text x="80.3" y="246.6">CLR_DAC</text>
<text x="80.3" y="250.1">LDAC_DAC</text>
<text x="136.7" y="246.6">REF_2.56</text>
<text x="136.7" y="250.1">SIGNAL</text>
<text x="168" y="251.9">MOSI</text>
<text x="169.7" y="248.4">SCK</text>
<text x="181.4" y="248.9">2</text>
<text x="184.9" y="247.1">CS#</text>
<text x="184.9" y="250.6">SCK</text>
<text x="197.4" y="250.6">PB0</text>
<text x="205" y="248.9">7</text>
<text x="214.3" y="251.9">M+</text>
<text x="214.3" y="248.4">POT_INPUT</text>
<text x="39.2" y="253.6">CS_POT</text>
<text x="80.3" y="253.6">CS_DAC</text>
<text x="136.7" y="253.6">GAIN_SW</text>
<text x="181.4" y="252.4">3</text>
<text x="184.9" y="254.2">SI</text>
<text x="196.4" y="254.2">PW0</text>
<text x="197.4" y="257.7">PA0</text>
<text x="205" y="255.9">5</text>
<text x="205" y="252.4">6</text>
</g>
<g font-size="3.2" fill="#f00">
<text x="220.3" y="90.1" transform="rotate(-90 220.3 90.1)">8</text>
<text x="135.6" y="99">3</text>
<text x="139.1" y="100.7">VDD</text>
<text x="91.5" y="171.3" transform="rotate(-90 91.5 171.3)">8</text>
<text x="185.6" y="196">8</text>
<text x="89.7" y="220.7">2</text>
<text x="313.8" y="218.9" transform="rotate(-90 313.8 218.9)">7</text>
<text x="93.2" y="222.4">V+</text>
<text x="205" y="245.4">8</text>
<text x="196.4" y="247.1">VDD</text>
</g>
</svg>
